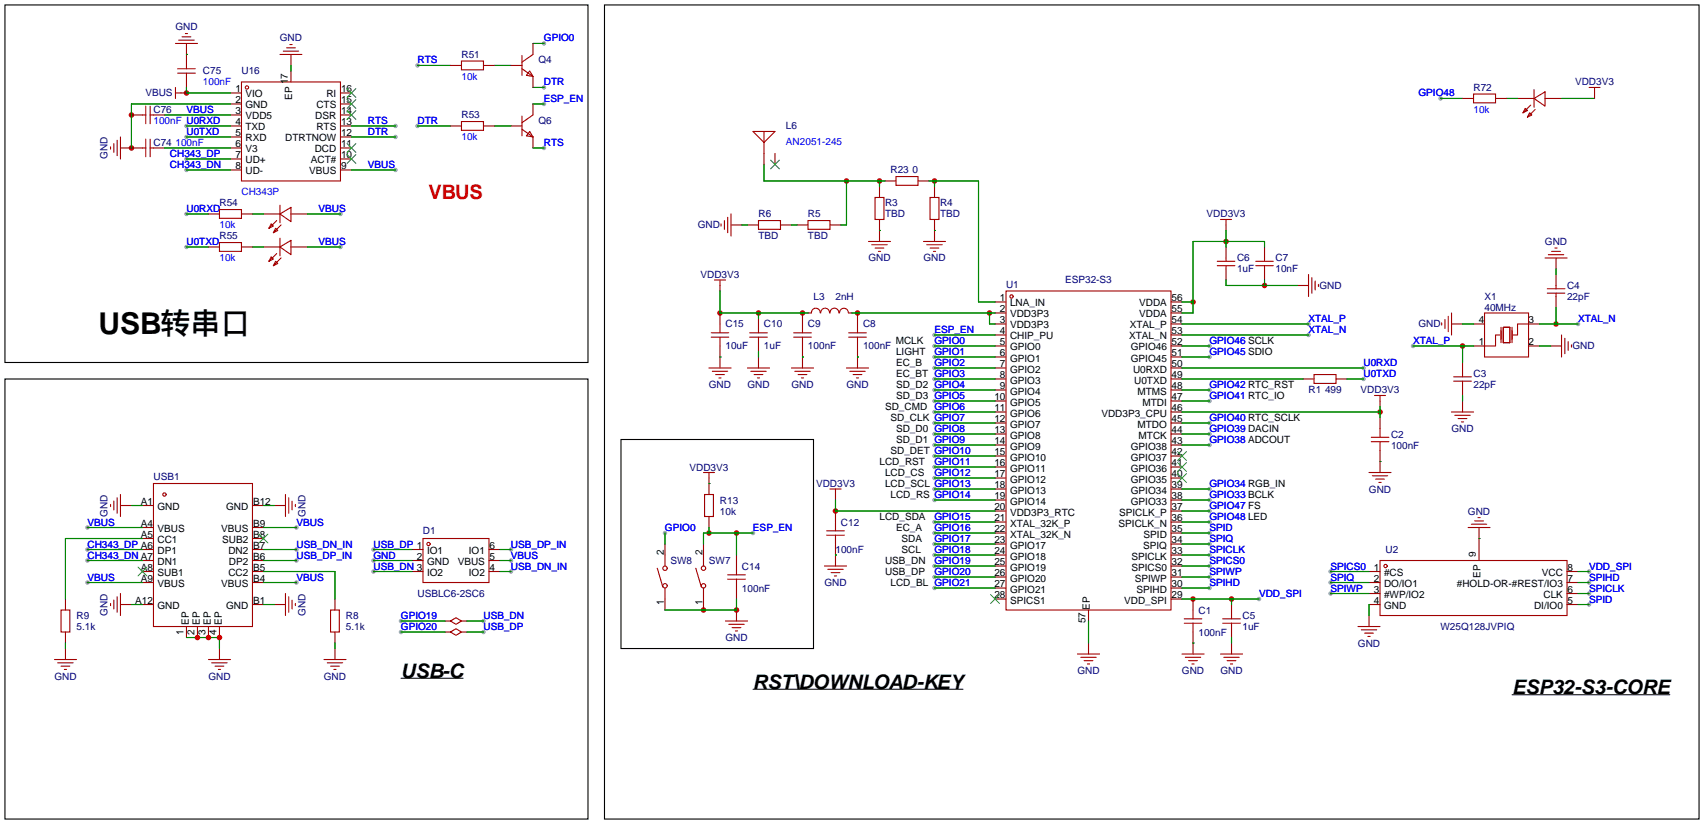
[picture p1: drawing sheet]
<svg xmlns="http://www.w3.org/2000/svg" width="393mm" height="190mm" viewBox="0 0 393 190" stroke-linecap="round" stroke-linejoin="round" font-family="sans-serif">
<g fill="#999">
<circle cx="68.5" cy="121.8" r=".51"/>
<circle cx="68.5" cy="134.5" r=".51"/>
<circle cx="20.2" cy="121.8" r=".51"/>
<circle cx="20.2" cy="134.5" r=".51"/>
<circle cx="68.5" cy="129.4" r=".51"/>
<circle cx="68.5" cy="126.9" r=".51"/>
<circle cx="20.2" cy="129.4" r=".51"/>
<circle cx="20.2" cy="126.9" r=".51"/>
<circle cx="118" cy="129.4" r=".51"/>
<circle cx="86.2" cy="129.4" r=".51"/>
<circle cx="118" cy="126.9" r=".51"/>
<circle cx="118" cy="132" r=".51"/>
<circle cx="86.2" cy="126.9" r=".51"/>
<circle cx="86.2" cy="132" r=".51"/>
<circle cx="215.8" cy="115.4" r=".51"/>
<circle cx="215.8" cy="112.9" r=".51"/>
<circle cx="215.8" cy="110.4" r=".51"/>
<circle cx="215.8" cy="107.8" r=".51"/>
<circle cx="215.8" cy="105.3" r=".51"/>
<circle cx="215.8" cy="102.7" r=".51"/>
<circle cx="215.8" cy="100.2" r=".51"/>
<circle cx="215.8" cy="97.7" r=".51"/>
<circle cx="215.8" cy="95.1" r=".51"/>
<circle cx="215.8" cy="92.6" r=".51"/>
<circle cx="215.8" cy="90" r=".51"/>
<circle cx="215.8" cy="87.5" r=".51"/>
<circle cx="215.8" cy="85" r=".51"/>
<circle cx="215.8" cy="82.4" r=".51"/>
<circle cx="215.8" cy="79.9" r=".51"/>
<circle cx="215.8" cy="77.3" r=".51"/>
<circle cx="215.8" cy="135.8" r=".51"/>
<circle cx="215.8" cy="133.2" r=".51"/>
<circle cx="215.8" cy="130.7" r=".51"/>
<circle cx="215.8" cy="128.1" r=".51"/>
<circle cx="215.8" cy="125.6" r=".51"/>
<circle cx="215.8" cy="123.1" r=".51"/>
<circle cx="215.8" cy="120.5" r=".51"/>
<circle cx="279.3" cy="135.8" r=".51"/>
<circle cx="279.3" cy="133.2" r=".51"/>
<circle cx="279.3" cy="128.1" r=".51"/>
<circle cx="279.3" cy="125.6" r=".51"/>
<circle cx="279.3" cy="123.1" r=".51"/>
<circle cx="279.3" cy="130.7" r=".51"/>
<circle cx="366.9" cy="139.6" r=".51"/>
<circle cx="366.9" cy="137" r=".51"/>
<circle cx="366.9" cy="134.5" r=".51"/>
<circle cx="366.9" cy="132" r=".51"/>
<circle cx="307.2" cy="137" r=".51"/>
<circle cx="307.2" cy="134.5" r=".51"/>
<circle cx="307.2" cy="132" r=".51"/>
<circle cx="290.7" cy="138.3" r=".51"/>
<circle cx="279.3" cy="112.9" r=".51"/>
<circle cx="279.3" cy="115.4" r=".51"/>
<circle cx="302.1" cy="74.8" r=".51"/>
<circle cx="314.8" cy="85" r=".51"/>
<circle cx="326.3" cy="79.9" r=".51"/>
<circle cx="364.4" cy="74.8" r=".51"/>
<circle cx="302.1" cy="77.3" r=".51"/>
<circle cx="279.3" cy="79.9" r=".51"/>
<circle cx="279.3" cy="82.4" r=".51"/>
<circle cx="314.8" cy="87.5" r=".51"/>
<circle cx="279.3" cy="90" r=".51"/>
<circle cx="279.3" cy="92.6" r=".51"/>
<circle cx="279.3" cy="97.7" r=".51"/>
<circle cx="279.3" cy="100.2" r=".51"/>
<circle cx="279.3" cy="102.7" r=".51"/>
<circle cx="279.3" cy="118" r=".51"/>
<circle cx="279.3" cy="120.5" r=".51"/>
<circle cx="92.6" cy="145.9" r=".51"/>
<circle cx="92.6" cy="143.4" r=".51"/>
<circle cx="111.6" cy="143.4" r=".51"/>
<circle cx="111.6" cy="145.9" r=".51"/>
<circle cx="125.6" cy="20.2" r=".51"/>
<circle cx="125.6" cy="10" r=".51"/>
<circle cx="125.6" cy="24" r=".51"/>
<circle cx="125.6" cy="34.2" r=".51"/>
<circle cx="96.4" cy="15.1" r=".51"/>
<circle cx="96.4" cy="29.1" r=".51"/>
<circle cx="43.1" cy="36.7" r=".51"/>
<circle cx="43.1" cy="39.2" r=".51"/>
<circle cx="91.3" cy="39.2" r=".51"/>
<circle cx="91.3" cy="29.1" r=".51"/>
<circle cx="91.3" cy="31.6" r=".51"/>
<circle cx="43.1" cy="31.6" r=".51"/>
<circle cx="43.1" cy="29.1" r=".51"/>
<circle cx="78.6" cy="49.4" r=".51"/>
<circle cx="43.1" cy="49.4" r=".51"/>
<circle cx="78.6" cy="57" r=".51"/>
<circle cx="43.1" cy="57" r=".51"/>
<circle cx="173.9" cy="123.1" r=".51"/>
<circle cx="153.5" cy="123.1" r=".51"/>
<circle cx="332.6" cy="22.7" r=".51"/>
</g>
<g fill="none" stroke="#a10000" stroke-width=".25">
<path d="M25.5 116.5v.5M26.3 115.7v2M27.1 114.9v3.6M27.8 114.2v5.1M35.4 111.6h22.9v33.1h-22.9zM65.9 114.2v5.1M66.7 114.9v3.6M67.4 115.7v2M68.2 116.5v.5M25.5 139.3v.5M26.3 138.6v2M27.1 137.8v3.6"/>
<path d="M27.8 137v5.1M65.9 137v5.1M66.7 137.8v3.6M67.4 138.6v2M68.2 139.3v.5M97.7 124.3h15.2v10.2h-15.2zM48.1 152.3h5.1M48.9 153h3.6M49.7 153.8h2M50.4 154.6h.5"/>
<circle cx="38" cy="114.2" r=".38"/>
<circle cx="98.9" cy="125.6" r=".38"/>
</g>
<g fill="none" stroke="#870000" stroke-width=".25">
<path d="M27.8 116.7h2.6M32.9 116.7h2.5M58.3 116.7h2.5M63.4 116.7h2.5M27.8 139.6h2.6M32.9 139.6h2.5M32.9 134.5h2.5M32.9 132h2.5M32.9 129.4h2.5M32.9 126.9h2.5M32.9 124.3h2.5M32.9 121.8h2.5"/>
<path d="M58.3 139.6h2.5M58.3 134.5h2.5M58.3 132h2.5M58.3 129.4h2.5M58.3 126.9h2.5M58.3 124.3h2.5M58.3 121.8h2.5M63.4 139.6h2.5M95.1 132h2.6M95.1 129.4h2.6M95.1 126.9h2.6M112.9 132h2.5"/>
<path d="M112.9 129.4h2.5M112.9 126.9h2.5M43.1 144.7v2.5M45.6 144.7v2.5M48.1 144.7v2.5M50.7 144.7v2.5M50.7 149.7v2.6"/>
</g>
<path d="M31.9 130.9l2 2.1M33.9 130.9l-2 2.1M59.8 123.3l2 2M61.8 123.3l-2 2" fill="none" stroke="#3c3" stroke-width=".25"/>
<path d="M30.4 116.7h2.5M60.8 116.7h2.6M30.4 139.6h2.5M60.8 139.6h2.6M60.8 121.8h7.7M43.1 147.2h7.6v2.5" fill="none" stroke="#008700" stroke-width=".25"/>
<g fill="#c00">
<circle cx="50.7" cy="147.2" r=".63"/>
<circle cx="48.1" cy="147.2" r=".63"/>
<circle cx="45.6" cy="147.2" r=".63"/>
<circle cx="166.2" cy="72.3" r=".63"/>
<circle cx="175.1" cy="72.3" r=".63"/>
<circle cx="185.3" cy="72.3" r=".63"/>
<circle cx="192.9" cy="118" r=".63"/>
<circle cx="198" cy="72.3" r=".63"/>
<circle cx="228.5" cy="72.3" r=".63"/>
<circle cx="292" cy="65.9" r=".63"/>
<circle cx="283.1" cy="55.8" r=".63"/>
<circle cx="275.5" cy="69.7" r=".63"/>
<circle cx="284.4" cy="138.3" r=".63"/>
<circle cx="275.5" cy="138.3" r=".63"/>
<circle cx="337.7" cy="79.9" r=".63"/>
<circle cx="359.3" cy="74.8" r=".63"/>
<circle cx="318.6" cy="95.1" r=".63"/>
<circle cx="215.8" cy="41.8" r=".63"/>
<circle cx="195.5" cy="41.8" r=".63"/>
<circle cx="203.1" cy="41.8" r=".63"/>
<circle cx="43.1" cy="21.5" r=".63"/>
<circle cx="30.4" cy="26.5" r=".63"/>
<circle cx="30.4" cy="34.2" r=".63"/>
<circle cx="170.1" cy="140.8" r=".63"/>
<circle cx="162.4" cy="140.8" r=".63"/>
<circle cx="170.1" cy="123.1" r=".63"/>
<circle cx="163.7" cy="123.1" r=".63"/>
</g>
<g fill="none" stroke="#008700" stroke-width=".25">
<path d="M43.1 12.6h.1M67.2 15.1v1.3M96.4 15.1h7.6M114.2 15.1h3.8M123.1 10h2.5M38 34.2h15.2M38 26.5h15.2M43.1 29.1h10.1M43.1 36.7h10.1M43.1 39.2h10.1M43.1 31.6h10.1M43.1 20.2v1.3h10.1"/>
<path d="M53.2 24h-22.8v10.2M81.2 29.1h10.1M81.2 39.2h10.1M81.2 31.6h10.1M96.4 29.1h7.6M114.2 29.1h3.8M123.1 20.2h2.5M123.1 24h2.5M123.1 34.2h2.5M176.4 38v3.8h27.9M332.6 22.7h5.1M347.9 22.7h2.5"/>
<path d="M360.6 22.7h7.6M43.1 49.4h5M43.1 57h5M58.3 49.4h2.5M58.3 57h2.5M71 49.4h7.6M71 57h7.6M171.3 51.9h1.3M182.8 51.9h1.2M195.5 41.8v10.1h-1.3M203.1 53.2h.1M203.1 41.8v1.3"/>
<path d="M214.5 41.8h11.4v27.9h3.8M215.8 53.2h.1M215.8 41.8v1.3M283.1 53.2v3.8M292 57v-1.2h-16.5v16.5h-2.6M166.2 67.2v5.1h20.4M175.1 72.3v1.2M196.7 72.3h33M215.8 79.9h13.9M215.8 77.3h13.9M228.5 72.3v2.5h1.2M272.9 79.9h6.4"/>
<path d="M272.9 77.3h29.2M272.9 74.8h29.2M272.9 69.7h2.6M283.1 64.6v1.3h16.5M292 64.6v1.3M326.3 79.9h13.9M337.7 74.8h2.5M337.7 79.9v3.8M355.5 79.9h2.5M355.5 74.8h8.9M359.3 62.1v1.3M359.3 71v3.8"/>
<path d="M166.2 82.4h.1M175.1 81.2v1.2M185.3 82.4h.1M198 82.4h.1M215.8 97.7h13.9M215.8 95.1h13.9M215.8 92.6h13.9M215.8 90h13.9M215.8 87.5h13.9M215.8 85h13.9M215.8 82.4h13.9M272.9 97.7h6.4"/>
<path d="M272.9 95.1h45.7M272.9 92.6h6.4M272.9 90h6.4M272.9 87.5h28M272.9 85h41.9M272.9 82.4h6.4M311 87.5h3.8M318.6 93.9v2.5M337.7 91.3v1.3M163.7 111.6h.1M192.9 115.4v2.6h36.8M215.8 115.4h13.9"/>
<path d="M215.8 112.9h13.9M215.8 110.4h13.9M215.8 107.8h13.9M215.8 105.3h13.9M215.8 102.7h13.9M215.8 100.2h13.9M272.9 118h6.4M272.9 115.4h6.4M272.9 112.9h6.4M272.9 102.7h6.4M272.9 100.2h6.4M318.6 106.6h.1"/>
<path d="M20.2 121.8h12.7M20.2 134.5h12.7M20.2 129.4h12.7M20.2 126.9h12.7M32.9 124.3h-17.8v14M60.8 121.8h7.7M60.8 134.5h7.7M60.8 129.4h7.7M60.8 126.9h7.7M60.8 132h16.5v6.3M86.2 129.4h8.9M86.2 126.9h8.9"/>
<path d="M86.2 132h8.9M115.4 129.4h2.6M115.4 126.9h2.6M115.4 132h2.6M153.5 123.1v2.5M163.7 121.8v1.3M170.1 123.1v5M170.1 138.3v2.5h-16.6M173.9 123.1h-11.5v2.5M192.9 128.1h.1M215.8 135.8h13.9M215.8 133.2h13.9"/>
<path d="M215.8 130.7h13.9M215.8 128.1h13.9M215.8 125.6h13.9M215.8 123.1h13.9M215.8 120.5h13.9M272.9 135.8h6.4M272.9 133.2h6.4M272.9 130.7h6.4M272.9 128.1h6.4M272.9 125.6h6.4M272.9 123.1h6.4M272.9 120.5h6.4"/>
<path d="M272.9 138.3h17.8M284.4 138.3v1.3M307.2 134.5h8.9M307.2 132h8.9M307.2 137h8.9M316.1 139.6v2.5M341.5 124.3h.1M364.4 134.5h2.5M364.4 132h2.5M364.4 139.6h2.5M364.4 137h2.5M15.1 148.5v1.2"/>
<path d="M77.3 148.5v1.2M92.6 145.9h10.1M92.6 143.4h10.1M107.8 145.9h3.8M107.8 143.4h3.8M251.3 143.4v5.1M275.5 148.5h.1M284.4 147.2v1.3"/>
</g>
<g fill="none" stroke="#a10000" stroke-width=".25">
<path d="M40.5 10h5.1M41 16.9h4.1M41 15.9h4.1M41.3 9.3h3.5M42 8.5h2.1M42.8 7.7h.5M43.1 15.1v.8M43.1 16.9v.8M55.8 18.9h22.8v22.9h-22.8zM64.6 12.6h5.1M65.4 11.8h3.6M66.2 11h2"/>
<path d="M66.9 10.3h.5M106.6 14.1h5v2h-5zM120.5 12.8v4.6M120.5 15.9l2.6 1.8M122.3 16.4l.8 1.3-1.6-.3zM123.1 12.6l-2.6 1.8M25.5 33.9v.5M26.3 33.1v2.1M27.1 32.4v3.5M27.8 31.6v5.1M32.9 34.2h.8M32.9 26.5h.8"/>
<path d="M33.7 24.5v4.1M33.7 32.1v4.1M34.7 24.5v4.1M34.7 32.1v4.1M34.7 34.2h.7M34.7 26.5h.7M40.5 20.2v2.5M40.5 21.5h1.3M106.6 28.1h5v2h-5zM120.5 29.8l2.6 1.8M120.5 26.8v4.6M122.3 30.4l.8 1.2-1.6-.2z"/>
<path d="M123.1 26.5l-2.6 1.8M173.9 30.4h5l-2.5 2.5zM176.4 30.4v5M340.2 21.7h5.1v2h-5.1zM352.2 25l.5 .5-1 .5zM353.2 26l.5 .5-1 .6zM353.4 24.3l-1.7 1.7M354.2 22.7l2.5-1.5v3.3zM354.2 20.7v4.1M354.5 25.3l-1.8 1.8M366.9 20.2h2.5M368.2 20.2v1.3"/>
<path d="M50.7 48.4h5.1v2h-5.1zM50.7 56h5.1v2h-5.1zM62.6 51.7l.5 .5-1 .5zM62.6 59.3l.5 .5-1 .5zM63.6 52.7l.5 .5-1 .5zM63.9 50.9l-1.8 1.8M63.9 58.5l-1.8 1.8M64.6 49.4l2.6-1.5v3.3zM64.6 57l2.6-1.5v3.3zM64.6 47.4v4M64.6 55v4.1M64.9 51.9l-1.8 1.8"/>
<path d="M64.9 59.6l-1.8 1.7M166.5 51.7v.5M167.3 50.9v2.1M168 50.2v3.5M168.8 49.4v5.1M175.1 50.9h5.1v2.1h-5.1zM186.6 50.9h5v2.1h-5zM200.5 55.8h5.1M201.3 56.5h3.6M202.1 45.6h2v5.1h-2zM202.1 57.3h2M202.8 58h.5"/>
<path d="M206.9 40.8h5.1v2h-5.1zM213.2 55.8h5.1M214 56.5h3.6M214.8 45.6h2v5.1h-2zM214.8 57.3h2M215.5 58h.5M281.8 50.7h2.6M283.1 50.7v1.2M283.1 59.6v.7M292 59.6v.7M356.7 59.6h5.1M357.5 58.8h3.6"/>
<path d="M358.3 58h2M359 57.3h.5M63.6 60.3l.5 .5-1 .5zM164.2 77.9h4.1M164.2 76.8h4.1M165 64.6h2.5M166.2 64.6v1.3M166.2 74.8v2M166.2 77.9v2M173.1 77.9h4.1M173.1 76.8h4.1M175.1 76.1v.7"/>
<path d="M175.1 77.9v.7M183.3 77.9h4M183.3 76.8h4M185.3 74.8v2M185.3 77.9v2M187.4 72.2a1.01 1.01 0 0 1 1-1 1.01 1.01 0 0 1 1 1M189.5 72.2a1.01 1.01 0 0 1 1-1 1.01 1.01 0 0 1 1 1M191.7 72.2a1.01 1.01 0 0 1 1-1 1.01 1.01 0 0 1 1 1M193.9 72.2a1.01 1.01 0 0 1 1-1 1.01 1.01 0 0 1 1 1M196 77.9h4M196 76.8h4M198 74.8v2"/>
<path d="M198 77.9v2M232.3 67.2h38.1v73.6h-38.1zM281.1 61.3h4M281.1 60.3h4M283.1 61.3v.8M289.9 61.3h4.1M289.9 60.3h4.1M292 61.3v.8M302.1 63.4v5.1M302.9 64.1v3.6M303.7 64.9v2M304.4 65.7v.5"/>
<path d="M332.9 74.5v.6M333.6 73.8v2M334.4 73v3.6M335.2 72.3v5M342.8 72.3h10.1v10.1h-10.1zM346.3 77.3h-1v2.6h-2.5M346.6 75.6v3.5M347.1 75.6h1.5v3.5h-1.5zM349.1 75.6v3.5M352.9 74.8h-2.5v2.5h-1M357.3 67.7h4M357.3 66.7h4"/>
<path d="M359.3 65.9v.8M359.3 67.7v.8M360.6 77.3v5.1M361.3 78.1v3.6M362.1 78.9v2M362.8 79.6v.5M163.7 85h5.1M164.5 85.7h3.5M165.2 86.5h2.1M166 87.2h.5M172.6 85h5.1M173.4 85.7h3.5"/>
<path d="M174.1 86.5h2M174.9 87.2h.5M182.8 85h5M183.5 85.7h3.6M184.3 86.5h2M185 87.2h.5M195.5 85h5M196.2 85.7h3.6M197 86.5h2M197.7 87.2h.5M303.4 86.5h5.1v2h-5.1zM317.4 91.3h2.5"/>
<path d="M318.6 91.3v1.3M318.6 98.9v2.1M335.2 95.1h5M335.7 88h4M335.7 87h4M335.9 95.9h3.6M336.7 96.6h2M337.4 97.4h.5M337.7 86.2v.8M337.7 88v.8M162.4 109.1h2.6M162.7 114.2h2v5.1h-2z"/>
<path d="M163.7 109.1v1.3M191.6 112.9h2.6M192.9 112.9v1.3M316.1 109.1h5.1M316.6 102h4.1M316.6 101h4.1M316.9 109.9h3.5M317.6 110.6h2.1M318.4 111.4h.5M318.6 102v2M341.2 119.5h.6M151.8 131.2l1.2 4.3"/>
<path d="M153.5 128.1v2.6M153.5 135.8v2.5M160.7 131.2l1.2 4.3M162.4 128.1v2.6M162.4 135.8v2.5M168 133.7h4.1M168 132.7h4.1M170.1 130.7v2M170.1 133.7v2.1M190.4 130.7h5.1M190.9 123.6h4M190.9 122.6h4"/>
<path d="M191.1 131.4h3.6M191.9 132.2h2M192.7 133h.5M192.9 120.5v2.1M192.9 123.6v2M318.6 129.4h43.2v12.7h-43.2zM339 121.8h5M339.7 121h3.6M340.5 120.3h2M12.6 152.3h5.1M13.3 153h3.6M14.1 140.8h2v5.1h-2z"/>
<path d="M14.1 153.8h2M14.9 154.6h.5M74.8 152.3h5.1M75.6 153h3.5M76.3 140.8h2.1v5.1h-2.1zM76.3 153.8h2.1M77.1 154.6h.5M104 145.9l1.3-.7 1.3 .7-1.3 .8zM104 143.4l1.3-.8 1.3 .8-1.3 .7zM167.5 143.4h5.1M168.3 144.1h3.5M169 144.9h2.1"/>
<path d="M169.8 145.7h.5M248.8 151h5.1M249.6 151.8h3.5M250.3 152.5h2M251.1 153.3h.5M272.9 151h5.1M273.4 143.9h4.1M273.4 142.9h4.1M273.7 151.8h3.5M274.4 152.5h2.1M275.2 153.3h.5M275.5 140.8v2.1"/>
<path d="M275.5 143.9v2M281.8 151h5.1M282.3 143.9h4.1M282.3 142.9h4.1M282.6 151.8h3.5M283.3 152.5h2.1M284.1 153.3h.5M284.4 142.1v.8M284.4 143.9v.8M313.6 144.7h5M314.3 145.4h3.6M315.1 146.2h2"/>
<path d="M315.8 146.9h.6"/>
<circle cx="57" cy="20.2" r=".38"/>
<circle cx="233.6" cy="68.5" r=".38"/>
<circle cx="153.5" cy="135.3" r=".51"/>
<circle cx="153.5" cy="131.2" r=".51"/>
<circle cx="162.4" cy="135.3" r=".51"/>
<circle cx="162.4" cy="131.2" r=".51"/>
<circle cx="319.9" cy="130.7" r=".38"/>
</g>
<g fill="none" stroke="#870000" stroke-width=".25">
<path d="M43.1 10v5.1M43.1 17.7v2.5M67.2 12.6v2.5M67.2 16.4v2.5M104 15.1h2.6M111.6 15.1h2.6M118 15.1h2.5M123.1 10v2.6M123.1 17.7v2.5M27.8 34.2h5.1M30.4 26.5h2.5M35.4 26.5h2.6"/>
<path d="M35.4 34.2h2.6M41.8 21.5h1.3M53.2 29.1h2.6M53.2 21.5h2.6M53.2 24h2.6M53.2 26.5h2.6M53.2 31.6h2.6M53.2 34.2h2.6M53.2 36.7h2.6M53.2 39.2h2.6M78.6 29.1h2.6M78.6 21.5h2.6"/>
<path d="M78.6 24h2.6M78.6 26.5h2.6M78.6 31.6h2.6M78.6 34.2h2.6M78.6 36.7h2.6M78.6 39.2h2.6M104 29.1h2.6M111.6 29.1h2.6M118 29.1h2.5M123.1 24v2.5M123.1 31.6v2.6M176.4 35.4v2.6"/>
<path d="M178.9 35.4v2.6M337.7 22.7h2.5M345.3 22.7h2.6M350.4 22.7h3.8M356.7 22.7h3.9M368.2 21.5v1.2M48.1 49.4h2.6M48.1 57h2.6M55.8 49.4h2.5M55.8 57h2.5M60.8 49.4h3.8M60.8 57h3.8"/>
<path d="M67.2 49.4h3.8M67.2 57h3.8M168.8 51.9h2.5M172.6 51.9h2.5M180.2 51.9h2.6M184 51.9h2.6M191.6 51.9h2.6M203.1 43.1v2.5M203.1 50.7v5.1M204.3 41.8h2.6M212 41.8h2.5M215.8 43.1v2.5"/>
<path d="M215.8 50.7v5.1M283.1 51.9v1.3M283.1 57v2.6M292 57v2.6M359.3 59.6v2.5M166.2 65.9v1.3M166.2 72.3v2.5M166.2 79.9v5.1M175.1 73.5v2.6M175.1 78.6v2.6M185.3 72.3v2.5M185.3 79.9v5.1"/>
<path d="M186.6 72.3h.7M196 72.3h.7M198 72.3v2.5M198 79.9v5.1M229.7 69.7h2.6M229.7 72.3h2.6M229.7 74.8h2.6M229.7 77.3h2.6M229.7 79.9h2.6M270.4 69.7h2.5M270.4 72.3h2.5M270.4 74.8h2.5"/>
<path d="M270.4 77.3h2.5M270.4 79.9h2.5M283.1 62.1v2.5M292 62.1v2.5M299.6 65.9h2.5M335.2 74.8h2.5M340.2 74.8h2.6M340.2 79.9h2.6M352.9 74.8h2.6M352.9 79.9h2.6M358 79.9h2.6M359.3 63.4v2.5"/>
<path d="M359.3 68.5v2.5M175.1 82.4v2.6M229.7 82.4h2.6M229.7 85h2.6M229.7 87.5h2.6M229.7 90h2.6M229.7 92.6h2.6M229.7 95.1h2.6M229.7 97.7h2.6M270.4 82.4h2.5M270.4 85h2.5M270.4 87.5h2.5"/>
<path d="M270.4 90h2.5M270.4 92.6h2.5M270.4 95.1h2.5M270.4 97.7h2.5M300.9 87.5h2.5M308.5 87.5h2.5M318.6 92.6v1.3M318.6 96.4v2.5M337.7 83.7v2.5M337.7 88.8v2.5M337.7 92.6v2.5M163.7 110.4v3.8"/>
<path d="M163.7 119.3v2.5M192.9 114.2v1.2M192.9 118v2.5M229.7 100.2h2.6M229.7 102.7h2.6M229.7 105.3h2.6M229.7 107.8h2.6M229.7 110.4h2.6M229.7 112.9h2.6M229.7 115.4h2.6M229.7 118h2.6M270.4 100.2h2.5"/>
<path d="M270.4 102.7h2.5M270.4 105.3h2.5M270.4 107.8h2.5M270.4 110.4h2.5M270.4 112.9h2.5M270.4 115.4h2.5M270.4 118h2.5M318.6 104v5.1M15.1 138.3v2.5M77.3 138.3v2.5M153.5 125.6v2.5M153.5 138.3v2.5"/>
<path d="M162.4 125.6v2.5M162.4 138.3v2.5M170.1 128.1v2.6M170.1 135.8v2.5M192.9 125.6v5.1M229.7 120.5h2.6M229.7 123.1h2.6M229.7 125.6h2.6M229.7 128.1h2.6M229.7 130.7h2.6M229.7 133.2h2.6M229.7 135.8h2.6"/>
<path d="M229.7 138.3h2.6M270.4 120.5h2.5M270.4 123.1h2.5M270.4 125.6h2.5M270.4 128.1h2.5M270.4 130.7h2.5M270.4 133.2h2.5M270.4 135.8h2.5M270.4 138.3h2.5M275.5 138.3v2.5M284.4 139.6v2.5M316.1 132h2.5"/>
<path d="M316.1 134.5h2.5M316.1 137h2.5M316.1 139.6h2.5M341.5 121.8v7.6M361.8 132h2.6M361.8 134.5h2.6M361.8 137h2.6M361.8 139.6h2.6M15.1 145.9v2.6M15.1 149.7v2.6M77.3 145.9v2.6M77.3 149.7v2.6"/>
<path d="M102.7 145.9h1.3M102.7 143.4h1.3M106.6 145.9h1.2M106.6 143.4h1.2M170.1 140.8v2.6M251.3 140.8v2.6M251.3 148.5v2.5M275.5 145.9v5.1M284.4 144.7v2.5M284.4 148.5v2.5M316.1 142.1v2.6"/>
</g>
<path d="M92.6 156.6h14.4M173.9 159.1h48.5M349.1 160.4h36.5" fill="none" stroke="#000" stroke-width=".23"/>
<g fill="none" stroke="#3c3" stroke-width=".25">
<path d="M80.1 35.7l2.1 2M80.1 33.1l2.1 2.1M80.1 25.5l2.1 2.1M80.1 23l2.1 2M80.1 20.4l2.1 2.1M82.2 35.7l-2.1 2M82.2 33.1l-2.1 2.1M82.2 25.5l-2.1 2.1M82.2 23l-2.1 2M82.2 20.4l-2.1 2.1M177.9 37l2.1 2M180 37l-2.1 2"/>
<path d="M271.9 109.3l2 2.1M271.9 106.8l2 2M271.9 104.3l2 2M273.9 109.3l-2 2.1M273.9 106.8l-2 2M273.9 104.3l-2 2M228.7 137.3l2.1 2M230.8 137.3l-2.1 2"/>
</g>
<path d="M1.1 1.1h134.7v82.6h-134.7zM139.6 1.1h252.7v188h-252.7zM1.1 87.5h134.7v101.6h-134.7zM143.4 101.5h44.4v48.2h-44.4z" fill="none" stroke="#000" stroke-width=".25"/>
<text font-size="6.9" x="22.7" y="77.2">USB转串口</text>
<text font-size="4.6" fill="#f00" x="98.9" y="45.9">VBUS</text>
<g font-size="4.6">
<text x="92.6" y="156.4">USB-C</text>
<text x="173.9" y="159">RST\DOWNLOAD-KEY</text>
<text x="349.1" y="160.2">ESP32-S3-CORE</text>
</g>
<g font-size="2.3" fill="#000080">
<text x="40.5" y="7">GND</text>
<text x="64.6" y="9.6">GND</text>
<text x="46.9" y="17.2">C75</text>
<text x="55.8" y="17.2">U16</text>
<text x="106.6" y="13.4">R51</text>
<text x="124.3" y="14.7">Q4</text>
<text x="33.6" y="22.3">VBUS</text>
<text x="340.2" y="21">R72</text>
<text x="363.7" y="19.7">VDD3V3</text>
<text x="35.4" y="26.1">C76</text>
<text x="106.6" y="27.4">R53</text>
<text x="124.3" y="28.6">Q6</text>
<text x="181.5" y="29.9">L6</text>
<text x="35.4" y="33.7">C74</text>
<text x="24.8" y="36.7" transform="rotate(-90 24.8 36.7)">GND</text>
<text x="205.6" y="40.1">R23</text>
<text x="210.7" y="40.1">0</text>
<text x="50.7" y="47.7">R54</text>
<text x="204.3" y="47.7">R3</text>
<text x="217" y="47.7">R4</text>
<text x="161.1" y="52.8">GND</text>
<text x="175.1" y="50.2">R6</text>
<text x="186.6" y="50.2">R5</text>
<text x="204.3" y="50.2">TBD</text>
<text x="217" y="50.2">TBD</text>
<text x="278.6" y="50.2">VDD3V3</text>
<text x="50.7" y="55.3">R55</text>
<text x="175.1" y="55.3">TBD</text>
<text x="186.6" y="55.3">TBD</text>
<text x="356.7" y="56.6">GND</text>
<text x="161.8" y="64.2">VDD3V3</text>
<text x="200.5" y="60.4">GND</text>
<text x="213.2" y="60.4">GND</text>
<text x="245.9" y="65.5">ESP32-S3</text>
<text x="285.6" y="60.4">C6</text>
<text x="285.6" y="62.9">1uF</text>
<text x="294.5" y="60.4">C7</text>
<text x="294.5" y="62.9">10nF</text>
<text x="187.8" y="69.3">L3</text>
<text x="192.9" y="69.3">2nH</text>
<text x="232.3" y="66.4">U1</text>
<text x="304.6" y="66.7">GND</text>
<text x="342.8" y="69.3">X1</text>
<text x="342.8" y="71.8">40MHz</text>
<text x="361.8" y="66.7">C4</text>
<text x="361.8" y="69.3">22pF</text>
<text x="167.5" y="75.6">C15</text>
<text x="176.4" y="75.6">C10</text>
<text x="186.6" y="75.6">C9</text>
<text x="199.3" y="75.6">C8</text>
<text x="327.5" y="75.6">GND</text>
<text x="167.5" y="80.7">10uF</text>
<text x="176.4" y="80.7">1uF</text>
<text x="186.6" y="80.7">100nF</text>
<text x="199.3" y="80.7">100nF</text>
<text x="363.1" y="80.7">GND</text>
<text x="163.7" y="89.6">GND</text>
<text x="172.6" y="89.6">GND</text>
<text x="182.7" y="89.6">GND</text>
<text x="195.4" y="89.6">GND</text>
<text x="340.2" y="87">C3</text>
<text x="340.2" y="89.6">22pF</text>
<text x="302.1" y="90.9">R1</text>
<text x="305.9" y="90.9">499</text>
<text x="314.2" y="90.9">VDD3V3</text>
<text x="321.2" y="101">C2</text>
<text x="335.1" y="99.7">GND</text>
<text x="321.2" y="103.6">100nF</text>
<text x="35.4" y="110.8">USB1</text>
<text x="159.2" y="108.6">VDD3V3</text>
<text x="188.4" y="112.4">VDD3V3</text>
<text x="316.1" y="113.7">GND</text>
<text x="24.8" y="119.3" transform="rotate(-90 24.8 119.3)">GND</text>
<text x="70.5" y="119.3" transform="rotate(-90 70.5 119.3)">GND</text>
<text x="166.2" y="116.3">R13</text>
<text x="166.2" y="118.8">10k</text>
<text x="338.9" y="118.8">GND</text>
<text x="97.7" y="123.3">D1</text>
<text x="194.2" y="121.3">C12</text>
<text x="154.8" y="130.2">SW8</text>
<text x="163.7" y="130.2">SW7</text>
<text x="171.3" y="131.5">C14</text>
<text x="192.9" y="127.7">100nF</text>
<text x="319.9" y="127.7">U2</text>
<text x="96.4" y="137.8">USBLC6-2SC6</text>
<text x="171.3" y="136.6">100nF</text>
<text x="190.3" y="135.3">GND</text>
<text x="17.7" y="142.9">R9</text>
<text x="24.8" y="142.1" transform="rotate(-90 24.8 142.1)">GND</text>
<text x="70.5" y="142.1" transform="rotate(-90 70.5 142.1)">GND</text>
<text x="79.9" y="142.9">R8</text>
<text x="276.7" y="141.7">C1</text>
<text x="286.9" y="142.9">C5</text>
<text x="17.7" y="145.5">5.1k</text>
<text x="79.9" y="145.5">5.1k</text>
<text x="167.5" y="148">GND</text>
<text x="276.7" y="146.7">100nF</text>
<text x="286.9" y="145.5">1uF</text>
<text x="313.5" y="149.3">GND</text>
<text x="332.6" y="145.5">W25Q128JVPIQ</text>
<text x="248.8" y="155.6">GND</text>
<text x="272.9" y="155.6">GND</text>
<text x="281.8" y="155.6">GND</text>
<text x="12.5" y="156.9">GND</text>
<text x="48.1" y="156.9">GND</text>
<text x="74.8" y="156.9">GND</text>
</g>
<g font-size="2.3" fill="#00f">
<text x="125.6" y="9.6">GPIO0</text>
<text x="96.4" y="14.7">RTS</text>
<text x="46.9" y="19.7">100nF</text>
<text x="106.6" y="18.5">10k</text>
<text x="125.6" y="19.7">DTR</text>
<text x="125.6" y="23.5">ESP_EN</text>
<text x="327.5" y="22.3">GPIO48</text>
<text x="35.4" y="28.6">100nF U0RXD</text>
<text x="43.1" y="26.1">VBUS</text>
<text x="85" y="28.6">RTS</text>
<text x="96.4" y="28.6">DTR</text>
<text x="340.2" y="26.1">10k</text>
<text x="40.5" y="33.7">100nF</text>
<text x="43.1" y="31.2">U0TXD</text>
<text x="85" y="31.2">DTR</text>
<text x="106.6" y="32.4">10k</text>
<text x="125.6" y="33.7">RTS</text>
<text x="181.5" y="33.4">AN2051-245</text>
<text x="39.2" y="36.2">CH343_DP</text>
<text x="39.2" y="38.8">CH343_DN</text>
<text x="85" y="38.8">VBUS</text>
<text x="55.8" y="45.1">CH343P</text>
<text x="43.1" y="48.9">U0RXD</text>
<text x="50.7" y="52.8">10k</text>
<text x="73.5" y="48.9">VBUS</text>
<text x="43.1" y="56.6">U0TXD</text>
<text x="73.5" y="56.6">VBUS</text>
<text x="50.7" y="60.4">10k</text>
<text x="215.8" y="76.9">ESP_EN</text>
<text x="302.1" y="74.3">XTAL_P</text>
<text x="302.1" y="76.9">XTAL_N</text>
<text x="364.4" y="74.3">XTAL_N</text>
<text x="215.8" y="82">GPIO1</text>
<text x="215.8" y="79.4">GPIO0</text>
<text x="279.3" y="79.4">GPIO46 SCLK</text>
<text x="279.3" y="82">GPIO45 SDIO</text>
<text x="326.3" y="79.4">XTAL_P</text>
<text x="215.8" y="84.5">GPIO2</text>
<text x="279.3" y="89.6">GPIO42 RTC_RST</text>
<text x="314.8" y="84.5">U0RXD</text>
<text x="314.8" y="87">U0TXD</text>
<text x="215.8" y="94.7">GPIO6</text>
<text x="279.3" y="92.1">GPIO41 RTC_IO</text>
<text x="279.3" y="97.2">GPIO40 RTC_SCLK</text>
<text x="279.3" y="99.7">GPIO39 DACIN</text>
<text x="215.8" y="107.4">GPIO11</text>
<text x="279.3" y="102.3">GPIO38 ADCOUT</text>
<text x="215.8" y="109.9">GPIO12</text>
<text x="279.3" y="112.4">GPIO34 RGB_IN</text>
<text x="279.3" y="115">GPIO33 BCLK</text>
<text x="279.3" y="117.5">GPIO47 FS</text>
<text x="20.2" y="121.3">VBUS</text>
<text x="68.5" y="121.3">VBUS</text>
<text x="153.5" y="122.6">GPIO0</text>
<text x="173.9" y="122.6">ESP_EN</text>
<text x="215.8" y="125.1">GPIO17</text>
<text x="215.8" y="122.6">GPIO16</text>
<text x="215.8" y="120.1">GPIO15</text>
<text x="279.3" y="125.1">SPIQ</text>
<text x="279.3" y="122.6">SPID</text>
<text x="279.3" y="120.1">GPIO48 LED</text>
<text x="20.2" y="129">CH343_DN A7</text>
<text x="20.2" y="126.4">CH343_DP A6</text>
<text x="68.5" y="129">USB_DP_IN</text>
<text x="68.5" y="126.4">USB_DN_IN</text>
<text x="86.2" y="129">GND</text>
<text x="86.2" y="126.4">USB_DP 1</text>
<text x="86.2" y="131.5">USB_DN 3</text>
<text x="118" y="129">VBUS</text>
<text x="118" y="126.4">USB_DP_IN</text>
<text x="118" y="131.5">USB_DN_IN</text>
<text x="215.8" y="130.2">GPIO19</text>
<text x="215.8" y="127.7">GPIO18</text>
<text x="279.3" y="127.7">SPICLK</text>
<text x="279.3" y="130.2">SPICS0</text>
<text x="307.2" y="131.5">SPICS0</text>
<text x="366.9" y="131.5">VDD_SPI</text>
<text x="20.2" y="134">VBUS</text>
<text x="68.5" y="134">VBUS</text>
<text x="215.8" y="132.8">GPIO20</text>
<text x="279.3" y="135.3">SPIHD</text>
<text x="279.3" y="132.8">SPIWP</text>
<text x="290.7" y="137.8">VDD_SPI</text>
<text x="307.2" y="136.6">SPIWP</text>
<text x="307.2" y="134">SPIQ</text>
<text x="366.9" y="136.6">SPICLK</text>
<text x="366.9" y="134">SPIHD</text>
<text x="92.6" y="142.9">GPIO19</text>
<text x="111.6" y="142.9">USB_DN</text>
<text x="366.9" y="139.1">SPID</text>
<text x="92.6" y="145.5">GPIO20</text>
<text x="111.6" y="145.5">USB_DP</text>
</g>
<g font-size="2.3">
<text x="54.3" y="21.2">1</text>
<text x="54.3" y="23.8">2</text>
<text x="56.7" y="22.5">VIO</text>
<text x="66.5" y="19.4" transform="rotate(-90 66.5 19.4)">17</text>
<text x="67.5" y="23" transform="rotate(-90 67.5 23)">EP</text>
<text x="75.4" y="22.5">RI</text>
<text x="78.7" y="23.8">15</text>
<text x="78.7" y="21.2">16</text>
<text x="54.3" y="26.3">3</text>
<text x="54.3" y="28.9">4</text>
<text x="56.7" y="25">GND</text>
<text x="56.7" y="27.6">VDD5</text>
<text x="72.8" y="27.6">DSR</text>
<text x="73.1" y="25">CTS</text>
<text x="78.7" y="28.9">13</text>
<text x="78.7" y="26.3">14</text>
<text x="54.3" y="31.4">5</text>
<text x="54.3" y="33.9">6</text>
<text x="56.7" y="30.1">TXD</text>
<text x="56.7" y="32.7">RXD</text>
<text x="56.7" y="35.2">V3</text>
<text x="65.9" y="32.7">DTRTNOW</text>
<text x="72.7" y="35.2">DCD</text>
<text x="73.1" y="30.1">RTS</text>
<text x="78.7" y="33.9">11</text>
<text x="78.7" y="31.4">12</text>
<text x="54.3" y="36.5">7</text>
<text x="54.3" y="39">8</text>
<text x="56.7" y="37.7">UD+</text>
<text x="56.7" y="40.3">UD-</text>
<text x="71.4" y="40.3">VBUS</text>
<text x="71.8" y="37.7">ACT#</text>
<text x="78.7" y="39">9</text>
<text x="78.7" y="36.5">10</text>
<text x="230.9" y="69.5">1</text>
<text x="233.2" y="70.8">LNA_IN</text>
<text x="263" y="70.8">VDDA</text>
<text x="270.5" y="69.5">56</text>
<text x="230.9" y="72">2</text>
<text x="230.9" y="74.6">3</text>
<text x="230.9" y="77.1">4</text>
<text x="233.2" y="73.3">VDD3P3</text>
<text x="233.2" y="75.8">VDD3P3</text>
<text x="260.8" y="75.8">XTAL_P</text>
<text x="263" y="73.3">VDDA</text>
<text x="270.5" y="77.1">53</text>
<text x="270.5" y="74.6">54</text>
<text x="270.5" y="72">55</text>
<text x="341.5" y="74.6">4</text>
<text x="352.9" y="74.6">3</text>
<text x="206.8" y="79.4">MCLK</text>
<text x="206.9" y="82">LIGHT</text>
<text x="230.9" y="79.7">5</text>
<text x="230.9" y="82.2">6</text>
<text x="233.2" y="78.4">CHIP_PU</text>
<text x="233.2" y="80.9">GPIO0</text>
<text x="233.2" y="83.5">GPIO1</text>
<text x="260.7" y="78.4">XTAL_N</text>
<text x="261.1" y="83.5">GPIO45</text>
<text x="261.1" y="80.9">GPIO46</text>
<text x="270.5" y="82.2">51</text>
<text x="270.5" y="79.7">52</text>
<text x="341.5" y="79.7">1</text>
<text x="352.9" y="79.7">2</text>
<text x="206.9" y="87">EC_BT GPIO3</text>
<text x="206.9" y="84.5">EC_B</text>
<text x="206.9" y="89.6">SD_D2 GPIO4</text>
<text x="230.9" y="84.7">7</text>
<text x="230.9" y="87.3">8</text>
<text x="230.9" y="89.8">9</text>
<text x="233.2" y="86">GPIO2</text>
<text x="233.2" y="88.5">GPIO3</text>
<text x="261.6" y="86">U0RXD</text>
<text x="261.9" y="88.5">U0TXD</text>
<text x="270.5" y="89.8">48</text>
<text x="270.5" y="87.3">49</text>
<text x="270.5" y="84.7">50</text>
<text x="204.3" y="94.7">SD_CMD</text>
<text x="206.9" y="92.1">SD_D3 GPIO5</text>
<text x="229.6" y="92.4">10</text>
<text x="229.6" y="94.9">11</text>
<text x="233.2" y="91.1">GPIO4</text>
<text x="233.2" y="93.6">GPIO5</text>
<text x="262.6" y="91.1">MTMS</text>
<text x="263.8" y="93.6">MTDI</text>
<text x="270.5" y="94.9">46</text>
<text x="270.5" y="92.4">47</text>
<text x="205.6" y="97.2">SD_CLK GPIO7</text>
<text x="206.9" y="99.7">SD_D0 GPIO8</text>
<text x="229.6" y="97.4">12</text>
<text x="229.6" y="100">13</text>
<text x="233.2" y="96.2">GPIO6</text>
<text x="233.2" y="98.7">GPIO7</text>
<text x="233.2" y="101.2">GPIO8</text>
<text x="254.3" y="96.2">VDD3P3_CPU</text>
<text x="262.6" y="98.7">MTDO</text>
<text x="262.9" y="101.2">MTCK</text>
<text x="270.5" y="100">44</text>
<text x="270.5" y="97.4">45</text>
<text x="203.1" y="107.4">LCD_RST</text>
<text x="205.6" y="104.8">SD_DET GPIO10</text>
<text x="206.9" y="102.3">SD_D1 GPIO9</text>
<text x="229.6" y="102.5">14</text>
<text x="229.6" y="105.1">15</text>
<text x="229.6" y="107.6">16</text>
<text x="233.2" y="103.8">GPIO9</text>
<text x="233.2" y="106.3">GPIO10</text>
<text x="261.1" y="106.3">GPIO37</text>
<text x="261.1" y="103.8">GPIO38</text>
<text x="270.5" y="107.6">41</text>
<text x="270.5" y="105.1">42</text>
<text x="270.5" y="102.5">43</text>
<text x="204.3" y="112.4">LCD_SCL GPIO13</text>
<text x="204.3" y="109.9">LCD_CS</text>
<text x="229.6" y="110.1">17</text>
<text x="229.6" y="112.7">18</text>
<text x="233.2" y="108.9">GPIO11</text>
<text x="233.2" y="111.4">GPIO12</text>
<text x="233.2" y="113.9">GPIO13</text>
<text x="261.1" y="113.9">GPIO34</text>
<text x="261.1" y="111.4">GPIO35</text>
<text x="261.1" y="108.9">GPIO36</text>
<text x="270.5" y="112.7">39</text>
<text x="270.5" y="110.1">40</text>
<text x="32.5" y="116.5">A1</text>
<text x="36.4" y="117.8">GND</text>
<text x="52.2" y="117.8">GND</text>
<text x="58.4" y="116.5">B12</text>
<text x="205.6" y="115">LCD_RS GPIO14</text>
<text x="229.6" y="115.2">19</text>
<text x="229.6" y="117.8">20</text>
<text x="233.2" y="116.5">GPIO14</text>
<text x="233.2" y="119">VDD3P3_RTC</text>
<text x="258.4" y="119">SPICLK_P</text>
<text x="261.1" y="116.5">GPIO33</text>
<text x="270.5" y="117.8">37</text>
<text x="270.5" y="115.2">38</text>
<text x="32.5" y="124.1">A5</text>
<text x="32.5" y="121.6">A4</text>
<text x="36.4" y="125.4">CC1</text>
<text x="36.4" y="122.8">VBUS</text>
<text x="51.1" y="122.8">VBUS</text>
<text x="51.3" y="125.4">SUB2</text>
<text x="58.4" y="121.6">B9</text>
<text x="58.4" y="124.1">B8</text>
<text x="203.1" y="120.1">LCD_SDA</text>
<text x="206.9" y="122.6">EC_A</text>
<text x="208.2" y="125.1">SDA</text>
<text x="229.6" y="120.3">21</text>
<text x="229.6" y="122.8">22</text>
<text x="229.6" y="125.4">23</text>
<text x="233.2" y="121.6">XTAL_32K_P</text>
<text x="233.2" y="124.1">XTAL_32K_N</text>
<text x="258.3" y="121.6">SPICLK_N</text>
<text x="264.1" y="124.1">SPID</text>
<text x="270.5" y="125.4">34</text>
<text x="270.5" y="122.8">35</text>
<text x="270.5" y="120.3">36</text>
<text x="32.5" y="131.7">A8</text>
<text x="36.4" y="130.5">DN1</text>
<text x="36.4" y="127.9">DP1</text>
<text x="52.7" y="127.9">DN2</text>
<text x="52.9" y="130.5">DP2</text>
<text x="58.4" y="126.6">B7</text>
<text x="58.4" y="129.2">B6</text>
<text x="58.4" y="131.7">B5</text>
<text x="96.3" y="129.2">2</text>
<text x="98.6" y="127.9">IO1</text>
<text x="98.6" y="130.5">GND</text>
<text x="105.7" y="130.5">VBUS</text>
<text x="108.2" y="127.9">IO1</text>
<text x="113" y="131.7">4</text>
<text x="113" y="129.2">5</text>
<text x="113" y="126.6">6</text>
<text x="153.3" y="128.1" transform="rotate(-90 153.3 128.1)">2</text>
<text x="162.2" y="128.1" transform="rotate(-90 162.2 128.1)">2</text>
<text x="204.3" y="130.2">USB_DN</text>
<text x="208.2" y="127.7">SCL</text>
<text x="229.6" y="127.9">24</text>
<text x="229.6" y="130.5">25</text>
<text x="233.2" y="126.6">GPIO17</text>
<text x="233.2" y="129.2">GPIO18</text>
<text x="233.2" y="131.7">GPIO19</text>
<text x="261.2" y="131.7">SPICS0</text>
<text x="261.2" y="129.2">SPICLK</text>
<text x="263.9" y="126.6">SPIQ</text>
<text x="270.5" y="130.5">32</text>
<text x="270.5" y="127.9">33</text>
<text x="317.2" y="131.7">1</text>
<text x="340.8" y="128.6" transform="rotate(-90 340.8 128.6)">9</text>
<text x="361.9" y="131.7">8</text>
<text x="32.5" y="134.3">A9</text>
<text x="36.4" y="135.5">VBUS</text>
<text x="36.4" y="133">SUB1</text>
<text x="51.1" y="135.5">VBUS</text>
<text x="52.7" y="133">CC2</text>
<text x="58.4" y="134.3">B4</text>
<text x="98.6" y="133">IO2</text>
<text x="108.2" y="133">IO2</text>
<text x="204.3" y="132.8">USB_DP</text>
<text x="205.6" y="135.3">LCD_BL GPIO21</text>
<text x="229.6" y="133">26</text>
<text x="229.6" y="135.5">27</text>
<text x="233.2" y="134.3">GPIO20</text>
<text x="233.2" y="136.8">GPIO21</text>
<text x="262" y="134.3">SPIWP</text>
<text x="262.4" y="136.8">SPIHD</text>
<text x="270.5" y="135.5">30</text>
<text x="270.5" y="133">31</text>
<text x="317.2" y="134.3">2</text>
<text x="317.2" y="136.8">3</text>
<text x="319.6" y="133">#CS</text>
<text x="319.6" y="135.5">DO/IO1</text>
<text x="336.4" y="135.5">#HOLD-OR-#REST/IO3</text>
<text x="341.8" y="133.5" transform="rotate(-90 341.8 133.5)">EP</text>
<text x="356" y="133">VCC</text>
<text x="361.9" y="136.8">6</text>
<text x="361.9" y="134.3">7</text>
<text x="31.2" y="139.3">A12</text>
<text x="36.4" y="140.6">GND</text>
<text x="52.2" y="140.6">GND</text>
<text x="58.4" y="139.3">B1</text>
<text x="153.3" y="139.6" transform="rotate(-90 153.3 139.6)">1</text>
<text x="162.2" y="139.6" transform="rotate(-90 162.2 139.6)">1</text>
<text x="229.6" y="138.1">28</text>
<text x="233.2" y="139.3">SPICS1</text>
<text x="250.6" y="143.9" transform="rotate(-90 250.6 143.9)">57</text>
<text x="251.6" y="140.8" transform="rotate(-90 251.6 140.8)">EP</text>
<text x="259.6" y="139.3">VDD_SPI</text>
<text x="270.5" y="138.1">29</text>
<text x="317.2" y="139.3">4</text>
<text x="319.6" y="138.1">#WP/IO2</text>
<text x="319.6" y="140.6">GND</text>
<text x="354.2" y="140.6">DI/IO0</text>
<text x="356.4" y="138.1">CLK</text>
<text x="361.9" y="139.3">5</text>
<text x="42.3" y="146.6" transform="rotate(-90 42.3 146.6)">1</text>
<text x="43.6" y="144.2" transform="rotate(-90 43.6 144.2)">EP</text>
<text x="44.9" y="146.6" transform="rotate(-90 44.9 146.6)">2</text>
<text x="46.1" y="144.2" transform="rotate(-90 46.1 144.2)">EP</text>
<text x="47.4" y="146.6" transform="rotate(-90 47.4 146.6)">3</text>
<text x="48.7" y="144.2" transform="rotate(-90 48.7 144.2)">EP</text>
<text x="50" y="146.6" transform="rotate(-90 50 146.6)">4</text>
<text x="51.2" y="144.2" transform="rotate(-90 51.2 144.2)">EP</text>
</g>
</svg>
